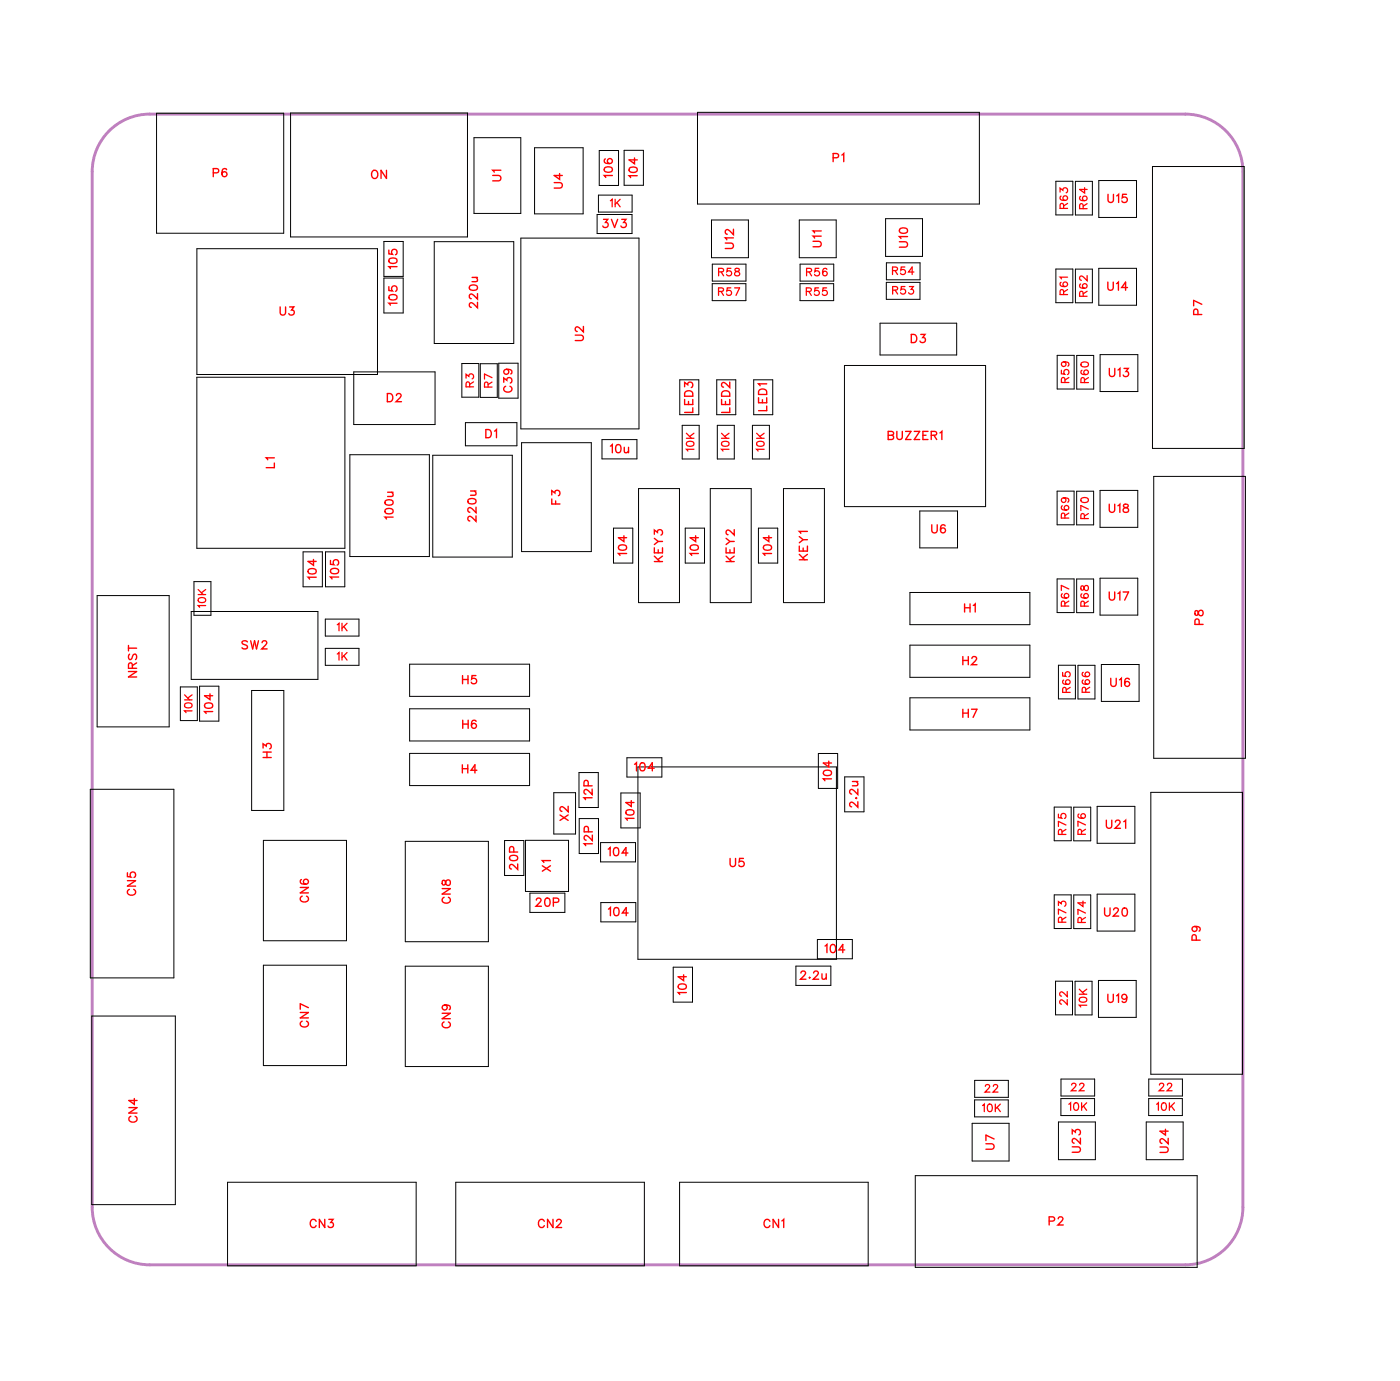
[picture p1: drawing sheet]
<svg xmlns="http://www.w3.org/2000/svg" width="122mm" height="120mm" viewBox="0 0 122 120" stroke-linecap="round" stroke-linejoin="round" font-family="sans-serif">
<path d="M9.8 11.1a5 5 0 0 1 3.2-1.2h89.9a5 5 0 0 1 5 5v89.9a5 5 0 0 1-5 5h-89.9a5 5 0 0 1-5-5v-89.9a5 5 0 0 1 1.8-3.8z" fill="none" stroke="#bf80bf" stroke-width=".25"/>
<g fill="none" stroke="#000" stroke-width=".09">
<path d="M13.6 9.8h11v10.4h-11zM25.2 9.8h15.4v10.8h-15.4zM41.2 12h4v6.5h-4zM46.4 12.8h4.2v5.8h-4.2zM51.8 18.6h3.1v1.7h-3.1zM52 16.9h2.9v1.5h-2.9zM52 13.1h1.7v3h-1.7zM54.2 13.1h1.7v3h-1.7zM60.6 9.8h24.4v7.9h-24.4zM61.8 19.1h3.2v3.3h-3.2zM69.4 19.1h3.2v3.3h-3.2zM76.9 19h3.2v3.3h-3.2z"/>
<path d="M91.7 15.7h1.4v3h-1.4zM93.4 15.7h1.4v3h-1.4zM95.4 15.7h3.3v3.2h-3.3zM100.1 14.5h7.9v24.4h-7.9zM17.1 32.8h12.8v14.8h-12.8zM17.1 21.6h15.7v10.9h-15.7zM30.4 39.5h6.9v8.8h-6.9zM30.7 32.3h7.1v4.6h-7.1zM33.3 21h1.7v3h-1.7zM33.3 24.1h1.7v3.1h-1.7zM37.6 39.5h6.9v8.9h-6.9zM37.7 21h6.9v8.8h-6.9z"/>
<path d="M40.1 31.6h1.5v2.9h-1.5zM40.4 36.7h4.5v2h-4.5zM41.7 31.6h1.5v2.9h-1.5zM43.3 31.5h1.7v3.1h-1.7zM45.2 20.7h10.3v16.5h-10.3zM45.3 38.4h6v9.5h-6zM52.3 38.2h3v1.6h-3zM59 33h1.7v3h-1.7zM59.2 36.9h1.5v2.9h-1.5zM61.8 24.6h3v1.5h-3zM61.8 22.9h3v1.5h-3zM62.2 33h1.7v3h-1.7z"/>
<path d="M62.3 36.9h1.4v2.9h-1.4zM65.3 36.9h1.5v2.9h-1.5zM65.4 33h1.7v3h-1.7zM69.5 24.6h2.9v1.5h-2.9zM69.5 22.9h2.9v1.5h-2.9zM73.3 31.7h12.3v12.3h-12.3zM76.4 28.1h6.7v2.7h-6.7zM76.9 24.5h3v1.5h-3zM77 22.8h2.9v1.5h-2.9zM91.7 23.4h1.4v2.9h-1.4zM91.8 30.8h1.5v3h-1.5zM93.4 23.4h1.4v2.9h-1.4z"/>
<path d="M93.5 30.9h1.5v2.9h-1.5zM95.4 23.3h3.3v3.2h-3.3zM95.5 30.8h3.3v3.2h-3.3zM8.4 51.7h6.3v11.4h-6.3zM15.7 59.6h1.4v3h-1.4zM16.6 53.1h11v5.9h-11zM16.8 50.5h1.5v2.9h-1.5zM17.3 59.6h1.7v3h-1.7zM21.8 59.9h2.8v10.5h-2.8zM26.3 47.9h1.7v3h-1.7zM28.2 53.7h3v1.5h-3zM28.2 56.3h3v1.5h-3z"/>
<path d="M28.3 47.9h1.6v3h-1.6zM35.6 57.7h10.4v2.8h-10.4zM53.3 45.8h1.6v3.1h-1.6zM55.4 42.4h3.6v9.9h-3.6zM59.5 45.8h1.7v3.1h-1.7zM61.7 42.4h3.5v9.9h-3.5zM65.8 45.8h1.7v3.1h-1.7zM68 42.4h3.6v9.9h-3.6zM79 51.4h10.4v2.8h-10.4zM79 56h10.4v2.8h-10.4zM79.9 44.4h3.2v3.2h-3.2zM91.8 42.6h1.4v3h-1.4z"/>
<path d="M91.8 50.3h1.4v2.9h-1.4zM91.9 57.8h1.5v2.9h-1.5zM93.5 42.6h1.4v3h-1.4zM93.5 50.3h1.4v2.9h-1.4zM93.6 57.8h1.5v2.9h-1.5zM95.5 42.6h3.3v3.2h-3.3zM95.5 50.2h3.3v3.2h-3.3zM95.6 57.7h3.3v3.2h-3.3zM100.2 41.4h7.9v24.4h-7.9zM7.8 68.5h7.3v16.4h-7.3zM22.9 73h7.2v8.7h-7.2zM35.2 73h7.2v8.8h-7.2z"/>
<path d="M35.6 61.5h10.4v2.8h-10.4zM35.6 65.4h10.4v2.8h-10.4zM43.8 73h1.7v3h-1.7zM45.6 73h3.8v4.4h-3.8zM46 77.5h3v1.7h-3zM48.1 68.8h1.9v3.6h-1.9zM50.3 67.1h1.6v3h-1.6zM50.3 71.1h1.7v3h-1.7zM52.1 73.2h3.1v1.6h-3.1zM52.2 78.4h3v1.6h-3zM53.9 68.8h1.7v3.1h-1.7zM54.4 65.8h3.1v1.7h-3.1z"/>
<path d="M55.4 66.6h17.2v16.7h-17.2zM71 65.4h1.7v3h-1.7zM73.3 67.4h1.7v3.1h-1.7zM79 60.6h10.4v2.8h-10.4zM91.5 77.7h1.5v2.9h-1.5zM91.5 70.1h1.5v2.9h-1.5zM93.2 77.7h1.5v2.9h-1.5zM93.2 70.1h1.5v2.9h-1.5zM95.2 70h3.3v3.2h-3.3zM95.2 77.6h3.3v3.2h-3.3zM99.9 68.8h8v24.5h-8zM8 88.2h7.2v16.4h-7.2z"/>
<path d="M22.9 83.8h7.2v8.7h-7.2zM35.2 83.9h7.2v8.7h-7.2zM58.4 84h1.7v3h-1.7zM69.1 83.9h3v1.6h-3zM71 81.6h3v1.6h-3zM84.4 97.5h3.2v3.3h-3.2zM84.6 95.5h2.9v1.5h-2.9zM84.6 93.8h2.9v1.5h-2.9zM91.6 85.2h1.5v2.9h-1.5zM91.9 97.4h3.2v3.3h-3.2zM92.1 95.4h2.9v1.4h-2.9zM92.1 93.7h2.9v1.5h-2.9z"/>
<path d="M93.3 85.2h1.5v2.9h-1.5zM95.4 85.1h3.2v3.2h-3.2zM99.5 97.4h3.2v3.3h-3.2zM99.7 95.4h2.9v1.4h-2.9zM99.7 93.7h3v1.5h-3zM19.8 102.6h16.3v7.3h-16.3zM39.6 102.6h16.3v7.3h-16.3zM59 102.6h16.4v7.3h-16.4zM79.5 102.1h24.4v7.9h-24.4z"/>
</g>
<g fill="none" stroke="#f00" stroke-width=".12">
<path d="M18.5 15h.4l.1-.3-.5-.1v.7M19.7 14.7h-.1a.35 .35 0 0 0-.4 .2 .35 .35 0 0 0 .3 .4 .22 .22 0 0 0 .2-.2 .22 .22 0 0 0-.2-.2 .22 .22 0 0 0-.2 .2M32.3 14.9l.1-.1a.33 .33 0 0 1 .4 .3 .33 .33 0 0 1-.4 .4l-.1-.3zM33.6 14.8v.7l-.5-.7v.7M42.8 15.2h.5l.2 .2-.1 .3h-.6M43.5 14.8h-.7l.1 .1M48.1 15.9h.5l.2 .2-.1 .2h-.6M48.6 15.1v.5l-.5-.4h.7M52.4 19h.4l-.2 .3a.24 .24 0 0 1 .1 .4 .24 .24 0 0 1-.4-.1M52.5 14.6l.3-.1a.3 .3 0 0 1 .4 .3 .38 .38 0 0 1-.4 .2 .38 .38 0 0 1-.3-.3zM52.6 13.8h-.1a.35 .35 0 0 0 .2 .5 .35 .35 0 0 0 .5-.3 .22 .22 0 0 0-.2-.2 .22 .22 0 0 0-.3 .2 .22 .22 0 0 0 .2 .2M53.1 19l.3 .8 .2-.8"/>
<path d="M53.2 15.2h-.7l.1 .2M54 19h.3l-.2 .3a.24 .24 0 0 1 .2 .4 .24 .24 0 0 1-.4-.1M54.7 14.6l.2-.1a.3 .3 0 0 1 .4 .3 .38 .38 0 0 1-.4 .2 .38 .38 0 0 1-.3-.3zM55.1 13.7v.5l-.5-.3h.7M55.3 15.3h-.7l.1 .1M63.7 19.9v.5l-.4-.4-.2-.1-.1 .2v.1l.1 .1M72.3 13.7h.4l.1-.3-.5-.1v.7M73.1 13.5l.2-.2v.7M78.1 19.9l.3-.1a.3 .3 0 0 1 .4 .3 .38 .38 0 0 1-.4 .2 .38 .38 0 0 1-.3-.3zM96.2 16.9v.5l.2 .2 .2-.1 .1-.6M96.9 17l.2-.1v.7M97.8 16.9h-.3l-.1 .3a.25 .25 0 0 1 .4 0 .25 .25 0 0 1 0 .3 .25 .25 0 0 1-.4-.1"/>
<path d="M23.8 39.7h-.7l.1 .2M24.3 26.6v.6l.2 .2 .3-.1v-.7M25.1 26.6h.4l-.2 .3a.24 .24 0 0 1 .2 .4 .24 .24 0 0 1-.4-.1M33.6 34.2h.3a.38 .38 0 0 1 .2 .3 .38 .38 0 0 1-.2 .4h-.3zM33.8 21.7v.3l.3 .1a.25 .25 0 0 1 0-.4 .25 .25 0 0 1 .3 0 .25 .25 0 0 1-.1 .4M33.8 24.9v.3l.3 .1a.25 .25 0 0 1 0-.4 .25 .25 0 0 1 .3 0 .25 .25 0 0 1-.1 .4M33.8 22.5l.3-.1a.3 .3 0 0 1 .4 .3 .38 .38 0 0 1-.4 .2 .38 .38 0 0 1-.3-.3zM33.8 25.7l.3-.1a.3 .3 0 0 1 .4 .2 .38 .38 0 0 1-.4 .2 .38 .38 0 0 1-.3-.2zM34.4 34.3l.1-.1h.2l.1 .1-.1 .2-.3 .4h.5M34.5 23.1h-.7l.1 .2M34.5 26.3h-.7l.1 .2M40.8 24.8l.2-.1a.3 .3 0 0 1 .5 .3 .38 .38 0 0 1-.4 .2 .38 .38 0 0 1-.4-.3z"/>
<path d="M41 24.1h.5M41.3 24.1l.2 .2-.1 .1-.4 .1M41.5 26.2v.5l-.4-.3-.2-.1-.2 .1v.1l.2 .2M41.5 25.5v.5l-.4-.4-.2-.1-.2 .2v.1l.2 .1M42.2 37.3h.2a.38 .38 0 0 1 .3 .3 .38 .38 0 0 1-.3 .4h-.2zM42.9 37.4l.2-.1v.7M43.7 33.2v-.4l.3 .2a.24 .24 0 0 1 .4-.2 .25 .25 0 0 1-.1 .5M43.9 33.5a.26 .26 0 0 0-.2 .3 .26 .26 0 0 0 .3 .2h.2a.26 .26 0 0 0 .2-.2 .26 .26 0 0 0-.1-.3M44 32.1a.22 .22 0 0 1 .2 .3 .22 .22 0 0 1-.4 0 .22 .22 0 0 1 0-.3h.2a.34 .34 0 0 1 .4 .2l-.1 .2M49.9 29.1h.5l.2 .2-.1 .2-.6 .1M50.6 28.3v.5l-.3-.3-.2-.1-.2 .1v.1l.2 .2M53 38.7l.2-.1v.7"/>
<path d="M53.5 38.6h.1a.37 .37 0 0 1 .3 .4 .37 .37 0 0 1-.3 .3 .45 .45 0 0 1-.1-.7zM54.2 38.8v.5h.2l.2-.1M54.6 38.8v.5M59.4 33.6v-.4l.3 .2a.24 .24 0 0 1 .4-.2 .24 .24 0 0 1-.1 .4M59.4 34.7v.4h.7v-.4M59.5 34.1a.39 .39 0 0 1 .6 .1v.2h-.7zM59.8 34.8v.3M60.1 35.4v.4h-.7M62.6 34.7v.4h.8v-.4M62.7 34.1a.39 .39 0 0 1 .7 .1v.2h-.8zM63 21.1h.5l.2 .2-.1 .2-.6 .1M63 34.8v.3"/>
<path d="M63.4 33.2v.4l-.4-.3-.2-.1-.2 .1v.2l.2 .1M63.4 35.4v.4h-.8M63.7 20.7h-.7l.1 .1M65.9 34.5v.5h.7v-.5M66 33.8h.1h.4l.1 .4h-.7zM66.2 34.7v.3M66.6 33.3h-.7l.1 .2M66.6 35.2v.5h-.7M70.6 20.9h.5l.2 .3-.1 .2h-.6M71.3 20.5h-.7l.1 .2M71.3 20.1h-.7l.1 .1M77.1 37.8l.4 .1 .1 .1-.2 .2h-.3v-.7h.4l.1 .2-.2 .1"/>
<path d="M77.9 37.5v.5l.2 .2 .2-.1v-.6M78.1 21h.5l.2 .2-.1 .2-.6 .1M78.6 37.5h.5l-.5 .7h.5M78.8 20.5h-.7l.1 .2M79.1 29h.3a.38 .38 0 0 1 .2 .4 .38 .38 0 0 1-.2 .3h-.3zM79.4 37.5h.4l-.4 .7h.4M79.9 29h.4l-.2 .3a.24 .24 0 0 1 .2 .4 .24 .24 0 0 1-.4-.1M80.1 37.8h.3M80.6 37.5h-.5v.7h.5M80.8 37.8h.5v-.3h-.5v.7M81.1 37.8l.2 .4M81.6 37.6l.2-.1v.7"/>
<path d="M96.2 24.5v.5l.2 .2 .2-.1v-.6M96.3 32v.5l.2 .2 .2-.1 .1-.6M96.9 24.6l.2-.1v.7M97.1 32.1l.1-.1v.7M97.6 32h.4l-.3 .3a.24 .24 0 0 1 .2 .3 .24 .24 0 0 1-.4 0M97.9 25h-.5l.3-.5v.7M104 27.3v-.4h-.3l-.1 .4h.7M104.3 26.4l-.7-.3v.5M11.2 58.3h.7l-.7 .5h.7M11.2 56.3h.7M11.2 56v.5M11.3 56.8l-.1 .2 .1 .3 .1-.1 .3-.4h.1l.1 .2-.1 .3"/>
<path d="M11.5 58v-.4h-.3v.4h.7M11.9 57.5l-.4 .3M21.5 55.7l-.2-.1-.3 .1 .1 .2 .4 .2v.1l-.2 .1-.3-.1M21.8 55.6l.1 .7 .2-.7 .2 .7 .1-.7M22.8 55.8l.1-.2h.1l.2 .2-.1 .2-.4 .3h.5M23.8 40.2v.4h-.7M26.8 49.5l.2-.1a.3 .3 0 0 1 .5 .2 .38 .38 0 0 1-.4 .2 .38 .38 0 0 1-.4-.2zM27.2 48.6v.5l-.5-.4h.8M27.5 50.1h-.8l.2 .2M28.7 48.7v.3h.3a.25 .25 0 0 1 0-.4 .25 .25 0 0 1 .4 .1 .25 .25 0 0 1-.1 .4M28.7 49.4l.3-.1a.3 .3 0 0 1 .4 .3 .38 .38 0 0 1-.4 .2 .38 .38 0 0 1-.3-.3zM29.4 50.1h-.7l.1 .2"/>
<path d="M33.5 44.2l.2-.1a.3 .3 0 0 1 .4 .3 .38 .38 0 0 1-.3 .2 .38 .38 0 0 1-.4-.3zM33.5 43.5l.2-.1a.3 .3 0 0 1 .4 .3 .38 .38 0 0 1-.3 .2 .38 .38 0 0 1-.4-.3zM33.7 42.7h.4M34 42.7l.1 .2v.2h-.4M34.1 44.9h-.7l.2 .2M40.2 58.7v.7M40.2 59h.4M40.6 58.7v.7M40.7 43.4l.2-.1a.3 .3 0 0 1 .4 .2 .38 .38 0 0 1-.4 .3 .38 .38 0 0 1-.3-.3zM40.9 42.6h.4M41.2 42.6l.1 .2v.2h-.4M41.3 58.7h-.3l-.1 .3a.25 .25 0 0 1 .4-.1 .25 .25 0 0 1 0 .4 .25 .25 0 0 1-.4-.1"/>
<path d="M41.3 44.8v.5l-.3-.4-.2-.1-.2 .2v.1l.2 .1M41.3 44v.5l-.3-.3-.2-.1-.2 .1v.1l.2 .2M47.9 43v-.4l.3 .2a.24 .24 0 0 1 .4-.2 .24 .24 0 0 1-.1 .4M47.9 43.3v.5h.7M48.2 43.5v.3M53.7 47.4l.3-.1a.3 .3 0 0 1 .4 .3 .38 .38 0 0 1-.4 .2 .38 .38 0 0 1-.3-.3zM54.2 46.5v.5l-.5-.3h.7M54.4 48.1h-.7l.1 .1M56.8 46.4v-.4l.3 .2a.24 .24 0 0 1 .4-.2 .25 .25 0 0 1-.1 .5M56.8 48.8h.7M56.8 47.6v.4h.7v-.4M56.8 48.3l.5 .5"/>
<path d="M56.8 46.7l.3 .3M57.1 47.7v.3M57.5 47h-.4l-.3 .3M57.5 48.3l-.4 .3M60 47.4l.2-.1a.3 .3 0 0 1 .4 .3 .38 .38 0 0 1-.3 .2 .38 .38 0 0 1-.4-.3zM60.4 46.5v.5l-.5-.3h.7M60.6 48.1h-.7l.2 .1M63 48.8h.7M63 48.3l.5 .5M63 47.6v.4h.7v-.4M63 46.7l.4 .3M63.4 47.7v.3"/>
<path d="M63.7 47h-.3l-.4 .3M63.7 46v.5l-.3-.4-.2-.1-.2 .1v.2l.2 .1M63.7 48.3l-.4 .3M66.3 47.4l.3-.1a.3 .3 0 0 1 .4 .3 .38 .38 0 0 1-.4 .2 .38 .38 0 0 1-.3-.3zM66.7 46.5v.5l-.4-.3h.7M67 48.1h-.7l.1 .1M69.4 48.6h.7M69.4 48.1l.5 .5M69.4 47.4v.4h.7v-.4M69.4 46.6l.3 .3M69.7 47.6v.2M70.1 46.9h-.4l-.3 .2"/>
<path d="M70.1 46.1h-.7l.1 .2M70.1 48.1l-.4 .3M80.9 45.6v.5l.2 .2 .2-.1 .1-.6M82.1 45.7l-.1-.1a.35 .35 0 0 0-.4 .2 .35 .35 0 0 0 .3 .5 .22 .22 0 0 0 .2-.2 .22 .22 0 0 0-.2-.3 .22 .22 0 0 0-.3 .2M83.6 57v.7M83.6 57.3h.5M83.7 52.4v.7M83.7 52.8h.5M84.1 57v.7M84.2 52.4v.7M84.4 57.2l.1-.2h.1l.2 .1-.1 .3-.4 .3h.5M84.5 52.6l.2-.2v.7"/>
<path d="M96.3 51.4v.5l.2 .2 .2-.1 .1-.6M96.3 43.8v.5l.2 .2 .2-.1 .1-.6M96.4 58.9v.5l.2 .2 .3-.1v-.6M97.1 51.5l.1-.1v.7M97.1 43.9l.1-.1v.7M97.2 59l.2-.1v.7M97.5 51.4h.5l-.4 .7M97.6 43.8v.2l.3 .1 .1 .1a.24 .24 0 0 1-.3 .3 .24 .24 0 0 1-.2-.3l.4-.3v-.1zM98 59v-.1a.35 .35 0 0 0-.4 .3 .35 .35 0 0 0 .2 .4 .22 .22 0 0 0 .3-.2 .22 .22 0 0 0-.2-.2 .22 .22 0 0 0-.3 .2M103.8 53v.4h.1l.3-.4a.24 .24 0 0 1 .3 .2 .24 .24 0 0 1-.3 .3l-.1-.1-.1-.4zM104.1 54.2v-.4h-.3l-.1 .4h.7M11.1 75.8v.3h.3a.25 .25 0 0 1 0-.3 .25 .25 0 0 1 .3 0 .25 .25 0 0 1-.1 .4"/>
<path d="M11.1 76.5h.7l-.7 .4h.7M11.2 77.2a.26 .26 0 0 0-.1 .3 .26 .26 0 0 0 .2 .2h.2a.26 .26 0 0 0 .3-.2 .26 .26 0 0 0-.2-.3M17.8 61.1l.3-.1a.3 .3 0 0 1 .4 .3 .38 .38 0 0 1-.4 .2 .38 .38 0 0 1-.3-.3zM18.2 60.2v.5l-.4-.3h.7M18.5 61.8h-.7l.1 .1M22.8 64.9v-.3l.3 .2a.24 .24 0 0 1 .4-.2 .24 .24 0 0 1-.1 .4M22.8 65.8h.7M22.8 65.3h.7M23.2 65.3v.5M26.1 77h.7l-.7 .5h.7M26.2 76.4h-.1a.35 .35 0 0 0 .3 .4 .35 .35 0 0 0 .4-.2 .22 .22 0 0 0-.2-.3 .22 .22 0 0 0-.3 .2 .22 .22 0 0 0 .2 .3M26.2 77.8a.26 .26 0 0 0-.1 .3 .26 .26 0 0 0 .2 .2h.2a.26 .26 0 0 0 .3-.2 .26 .26 0 0 0-.2-.3"/>
<path d="M38.4 77.1h.7l-.7 .5h.7M38.4 76.5v.3h.2l.3-.4a.24 .24 0 0 1 .2 .2 .24 .24 0 0 1-.2 .3l-.2-.1-.1-.3zM38.6 77.9a.26 .26 0 0 0-.2 .3 .26 .26 0 0 0 .3 .2h.1a.26 .26 0 0 0 .3-.2 .26 .26 0 0 0-.2-.3M40.1 66.4v.7M40.1 66.7h.5M40.2 62.5v.7M40.2 62.9h.4M40.6 66.4v.7M40.6 62.5v.7M41.3 62.6a.35 .35 0 0 0-.4 .2 .35 .35 0 0 0 .2 .4 .22 .22 0 0 0 .3-.2 .22 .22 0 0 0-.2-.2 .22 .22 0 0 0-.3 .2M41.4 66.9h-.5l.3-.5v.7M44.3 74.4l.2-.1a.3 .3 0 0 1 .4 .2 .38 .38 0 0 1-.3 .2 .38 .38 0 0 1-.4-.2z"/>
<path d="M44.6 74v-.4l-.3-.1-.1 .5h.7M44.9 75v.5l-.3-.4-.2-.1-.2 .2v.1l.2 .1M46.6 78.1l.1-.1h.1l.2 .1-.1 .2-.4 .4h.5M47.1 75.2l.7 .4M47.4 78h.1a.37 .37 0 0 1 .3 .3 .37 .37 0 0 1-.3 .4 .45 .45 0 0 1-.1-.7zM47.8 74.7h-.7l.1 .2M47.8 75.2l-.7 .4M48 78.3h.4l.1-.3h-.5v.7M48.6 70.8l.7 .4M49.3 70v.5l-.3-.4-.2-.1-.2 .2v.1l.2 .1M49.3 70.8l-.7 .4M51.1 68.2l-.1-.4h-.2l-.1 .4h.7"/>
<path d="M51.1 72.2v-.4h-.3l-.1 .4h.7M51.4 69.3h-.7l.1 .1M51.4 68.5v.5l-.3-.4-.3-.1-.1 .2v.1l.2 .1M51.4 73.3h-.7l.2 .1M51.4 72.5v.5l-.3-.4-.2-.1-.2 .2v.1l.2 .1M52.8 73.7l.2-.1v.7M52.8 78.9l.2-.1v.7M53.4 73.6h.1a.37 .37 0 0 1 .2 .3 .37 .37 0 0 1-.2 .4 .45 .45 0 0 1-.1-.7zM53.4 78.8h.1a.37 .37 0 0 1 .3 .3 .37 .37 0 0 1-.3 .4 .45 .45 0 0 1-.1-.7zM54.4 70.4l.2-.1a.3 .3 0 0 1 .4 .3 .38 .38 0 0 1-.3 .2 .38 .38 0 0 1-.4-.3zM54.5 74.1h-.5l.3-.5v.7M54.5 79.3h-.5l.4-.5v.7"/>
<path d="M54.8 69.5v.5l-.5-.3h.7M55 71h-.7l.2 .2M55.1 66.4l.2-.2v.7M55.6 66.3l.1-.1a.37 .37 0 0 1 .3 .4 .37 .37 0 0 1-.3 .3 .45 .45 0 0 1-.1-.6zM56.8 66.7h-.5l.3-.5v.7M63.4 74.5v.5l.2 .2 .2-.1 .1-.6M64.5 74.5h-.3v.3a.25 .25 0 0 1 .4 0 .25 .25 0 0 1-.1 .4 .25 .25 0 0 1-.4-.1M71.5 67l.3-.1a.3 .3 0 0 1 .4 .2 .38 .38 0 0 1-.4 .2 .38 .38 0 0 1-.3-.2zM72 66.1v.5l-.5-.4h.7M72.2 67.6h-.7l.1 .2M74 67.8h.5M74.3 69.3h.1"/>
<path d="M74.3 67.8l.2 .2-.1 .2h-.4M74.5 69.6v.5l-.4-.4-.2-.1-.1 .2v.1l.1 .1M74.5 68.5v.5l-.4-.4-.2-.1-.1 .2v.1l.1 .1M83.6 61.6v.7M83.6 61.9h.5M84.1 61.6v.7M84.3 61.6h.5l-.3 .7M95.9 78.8v.5l.2 .2 .2-.1 .1-.6M96 71.2v.5l.3 .2 .2-.1v-.6M96.7 79l.1-.2h.2l.1 .2-.1 .2-.3 .3h.4M96.8 71.4l.2-.2h.1l.1 .1-.1 .3-.3 .3h.5M97.5 78.9l.1-.1a.37 .37 0 0 1 .3 .4 .37 .37 0 0 1-.3 .3 .45 .45 0 0 1-.1-.6z"/>
<path d="M97.6 71.3l.1-.1v.7M11.2 96.2h.7l-.7 .4h.7M11.4 96.9a.26 .26 0 0 0-.2 .3 .26 .26 0 0 0 .3 .2h.1a.26 .26 0 0 0 .3-.2 .26 .26 0 0 0-.2-.3M11.7 95.4v.5l-.5-.4h.7M26.1 87.9h.7l-.7 .5h.7M26.2 88.7a.26 .26 0 0 0-.1 .2 .26 .26 0 0 0 .2 .3h.2a.26 .26 0 0 0 .3-.3 .26 .26 0 0 0-.2-.2M26.8 87.5l-.7-.4v.5M38.4 88h.7l-.7 .4h.7M38.6 88.7a.26 .26 0 0 0-.2 .3 .26 .26 0 0 0 .3 .2h.1a.26 .26 0 0 0 .3-.2 .26 .26 0 0 0-.2-.3M38.6 87.2a.22 .22 0 0 1 .2 .3 .22 .22 0 0 1-.3 .1 .22 .22 0 0 1 0-.3l.1-.1a.34 .34 0 0 1 .5 .3l-.1 .2M58.9 85.5l.3-.1a.3 .3 0 0 1 .4 .3 .38 .38 0 0 1-.4 .2 .38 .38 0 0 1-.3-.3zM59.3 84.6v.5l-.4-.3h.7"/>
<path d="M59.6 86.2h-.7l.1 .1M69.5 84.5l.2-.2h.1l.1 .1-.1 .3-.3 .3h.5M70.3 84.8h.1M70.6 84.5l.2-.2h.1l.1 .1-.1 .3-.3 .3h.5M71.4 84.5v.5h.2l.1-.1M71.6 82.1l.2-.1v.7M71.7 84.5v.5M72.2 82h.1a.37 .37 0 0 1 .3 .3 .37 .37 0 0 1-.3 .4 .45 .45 0 0 1-.1-.7zM73.3 82.5h-.5l.4-.5v.7M85.6 99.3h.5l.2 .2-.1 .2-.6 .1M86.3 98.9l-.7-.4v.5M93.1 99.6h.5l.2 .2-.1 .2h-.6"/>
<path d="M93.1 98.5v-.4l.3 .2a.24 .24 0 0 1 .3-.2 .24 .24 0 0 1 0 .4M93.8 98.8v.5l-.3-.4-.3-.1-.1 .2v.1l.2 .1M96.2 86.3v.5l.2 .2 .2-.1 .1-.6M96.9 86.4l.2-.1v.7M97.8 86.6a.22 .22 0 0 1-.3 .1 .22 .22 0 0 1-.1-.3 .22 .22 0 0 1 .4 0v.2a.34 .34 0 0 1-.2 .4l-.2-.1M100.7 99.6h.5l.2 .2-.1 .2h-.6M101.2 98v.5l-.5-.3h.7M101.4 98.8v.5l-.3-.3-.3-.1-.1 .1v.1l.2 .2M103.7 80.4a.22 .22 0 0 1 .2 .3 .22 .22 0 0 1-.3 .1 .22 .22 0 0 1 0-.3l.1-.1a.34 .34 0 0 1 .5 .3l-.1 .1M103.9 81.6l-.1-.4h-.2l-.1 .4h.7M27.4 106a.26 .26 0 0 0-.3-.1 .26 .26 0 0 0-.2 .2v.2a.26 .26 0 0 0 .2 .3 .26 .26 0 0 0 .3-.2M28.2 105.9v.7l-.5-.7v.7"/>
<path d="M28.5 105.9h.4l-.2 .2a.24 .24 0 0 1 .2 .4 .24 .24 0 0 1-.4-.1M47.3 106a.26 .26 0 0 0-.3-.1 .26 .26 0 0 0-.3 .2v.2a.26 .26 0 0 0 .3 .3 .26 .26 0 0 0 .3-.2M48 105.9v.7l-.5-.7v.7M48.3 106l.2-.1h.1l.1 .1-.1 .2-.3 .4h.5M66.8 106a.26 .26 0 0 0-.3-.1 .26 .26 0 0 0-.2 .2v.2a.26 .26 0 0 0 .2 .3 .26 .26 0 0 0 .3-.2M67.6 105.9v.7l-.5-.7v.7M67.9 106l.1-.1v.7M91.1 106h.4v-.3l-.4-.1v.7M91.9 105.8l.1-.2h.1l.2 .2-.1 .2-.4 .3h.5"/>
</g>
<g fill="none" stroke="#f00" stroke-width=".11">
<path d="M53 17.4l.1-.1v.7M53.4 17.3v.7M53.6 17.6l.2 .4M53.8 17.3l-.4 .4M92 16.7v-.4l.3 .2a.22 .22 0 0 1 .3-.1 .22 .22 0 0 1 0 .3M92.1 17v.1a.32 .32 0 0 0 .2 .3 .32 .32 0 0 0 .4-.2 .2 .2 0 0 0-.2-.2 .2 .2 0 0 0-.2 .2 .2 .2 0 0 0 .2 .2M92.3 18.1v-.4h-.2l-.1 .4h.7M92.7 17.7l-.4 .2M93.8 17v.1a.32 .32 0 0 0 .2 .4 .32 .32 0 0 0 .4-.3 .2 .2 0 0 0-.2-.2 .2 .2 0 0 0-.2 .2 .2 .2 0 0 0 .2 .2M94 18.1v-.4h-.2l-.1 .4h.7M94.2 16.3v.5l-.5-.4h.7M94.4 17.7l-.4 .2"/>
<path d="M40.5 32.8v-.3l.2 .2a.22 .22 0 0 1 .4-.2 .22 .22 0 0 1-.1 .4M40.8 33.6l-.1-.4h-.2v.4h.6M41.1 33.2l-.3 .2M42.4 33.6l-.1-.4h-.2v.4h.6M42.7 33.2l-.3 .2M42.7 32.8l-.6-.3v.4M59.6 38h.6M59.6 37.6l.4 .4M59.6 38.4a.32 .32 0 0 1 .4-.1 .32 .32 0 0 1 .2 .4 .32 .32 0 0 1-.4 .1 .32 .32 0 0 1-.2-.4zM60.2 39h-.6l.1 .2M60.2 37.6l-.3 .3M62.4 25.3h.4v-.2l-.4-.1v.6"/>
<path d="M62.4 23.6h.4v-.2l-.4-.1v.6M62.6 25.3l.2 .3M62.6 23.6l.2 .3M62.6 38h.7M62.6 37.6l.5 .4M62.7 38.4a.32 .32 0 0 1 .4-.1 .32 .32 0 0 1 .2 .4 .32 .32 0 0 1-.4 .1 .32 .32 0 0 1-.2-.4zM63.3 39h-.7l.2 .2M63.3 37.6l-.4 .3M63.4 25h-.3v.3a.23 .23 0 0 1 .4 0 .23 .23 0 0 1-.1 .3 .23 .23 0 0 1-.3-.1M63.5 23.3h-.4v.3a.23 .23 0 0 1 .4 0 .23 .23 0 0 1-.1 .3 .23 .23 0 0 1-.3-.1M63.8 25h.4l-.3 .6M63.8 23.3v.2l.3 .1 .1 .1a.22 .22 0 0 1-.2 .3 .22 .22 0 0 1-.2-.3l.4-.2v-.2z"/>
<path d="M65.7 38h.6M65.7 37.6l.4 .4M65.7 38.4a.32 .32 0 0 1 .4-.1 .32 .32 0 0 1 .2 .4 .32 .32 0 0 1-.4 .1 .32 .32 0 0 1-.2-.4zM66.3 39h-.6l.1 .2M66.3 37.6l-.3 .3M70 25.3h.4v-.2l-.4-.1v.6M70 23.6h.4v-.2l-.4-.1v.6M70.2 25.3l.2 .3M70.2 23.6l.3 .3M71.1 25h-.3l-.1 .3a.23 .23 0 0 1 .4 0 .23 .23 0 0 1-.1 .3 .23 .23 0 0 1-.3-.1M71.1 23.3h-.3l-.1 .3a.23 .23 0 0 1 .4 0 .23 .23 0 0 1 0 .3 .23 .23 0 0 1-.4-.1M71.8 25h-.3l-.1 .3a.23 .23 0 0 1 .4 0 .23 .23 0 0 1-.1 .3 .23 .23 0 0 1-.3-.1"/>
<path d="M71.8 23.4v-.1a.32 .32 0 0 0-.4 .3 .32 .32 0 0 0 .2 .3 .2 .2 0 0 0 .2-.1 .2 .2 0 0 0-.2-.3 .2 .2 0 0 0-.2 .2M77.5 23.5h.4v-.3h-.4v.6M77.5 25.2h.4v-.3h-.4v.6M77.7 23.5l.2 .3M77.7 25.2l.2 .3M78.6 23.2h-.4v.3a.23 .23 0 0 1 .4 0 .23 .23 0 0 1-.1 .3 .23 .23 0 0 1-.3-.1M78.6 24.9h-.3l-.1 .3a.23 .23 0 0 1 .4 0 .23 .23 0 0 1-.1 .3 .23 .23 0 0 1-.3-.1M78.9 24.9h.4l-.2 .2a.22 .22 0 0 1 .2 .4 .22 .22 0 0 1-.4-.1M79.3 23.6h-.4l.3-.4v.6M92.1 24.5a.32 .32 0 0 0 .2 .4 .32 .32 0 0 0 .4-.2 .2 .2 0 0 0-.2-.2 .2 .2 0 0 0-.2 .2 .2 .2 0 0 0 .2 .2M92.1 32.1v.4h.3a.23 .23 0 0 1 0-.4 .23 .23 0 0 1 .4 .1 .23 .23 0 0 1-.1 .3M92.3 25.6v-.4h-.2l-.1 .4h.7"/>
<path d="M92.4 31.4a.2 .2 0 0 1 .1 .3 .2 .2 0 0 1-.3 .1 .2 .2 0 0 1 0-.4h.2a.31 .31 0 0 1 .4 .3l-.1 .1M92.5 33.2l-.1-.4h-.2l-.1 .4h.7M92.7 24.1h-.7l.2 .1M92.7 25.1l-.4 .3M92.8 32.8l-.3 .2M93.8 24.7a.32 .32 0 0 0 .2 .4 .32 .32 0 0 0 .4-.3 .2 .2 0 0 0-.2-.2 .2 .2 0 0 0-.2 .2 .2 .2 0 0 0 .2 .2M93.9 31.5a.32 .32 0 0 1 .4-.1 .32 .32 0 0 1 .2 .4 .32 .32 0 0 1-.4 .1 .32 .32 0 0 1-.2-.4zM93.9 32.1v.1a.32 .32 0 0 0 .2 .4 .32 .32 0 0 0 .4-.3 .2 .2 0 0 0-.2-.2 .2 .2 0 0 0-.2 .2 .2 .2 0 0 0 .2 .2M94 25.7v-.4h-.2l-.1 .4h.7M94.2 33.2l-.1-.4h-.2l-.1 .4h.7M94.4 23.9v.5l-.5-.4-.2 .2 .2 .1M94.4 25.3l-.4 .2"/>
<path d="M94.5 32.8l-.3 .2M17.2 51.6h.7M17.2 51.2l.4 .4M17.2 52a.32 .32 0 0 1 .4-.2 .32 .32 0 0 1 .2 .4 .32 .32 0 0 1-.4 .1 .32 .32 0 0 1-.2-.3zM17.9 52.6h-.7l.1 .1M17.9 51.2l-.4 .3M29.3 54.2l.1-.1v.7M29.3 56.8l.1-.1v.6M29.7 54.1v.7M29.7 56.7v.6M29.8 54.4l.3 .4M29.8 56.9l.3 .4"/>
<path d="M30.1 54.1l-.4 .4M30.1 56.7l-.4 .4M92.2 51.5v.1a.32 .32 0 0 0 .2 .4 .32 .32 0 0 0 .4-.3 .2 .2 0 0 0-.2-.2 .2 .2 0 0 0-.2 .2 .2 .2 0 0 0 .2 .2M92.2 43.9a.32 .32 0 0 0 .2 .4 .32 .32 0 0 0 .4-.2 .2 .2 0 0 0-.2-.2 .2 .2 0 0 0-.2 .2 .2 .2 0 0 0 .2 .2M92.3 58.4v.3h.2a.23 .23 0 0 1 0-.3 .23 .23 0 0 1 .4 0 .23 .23 0 0 1-.1 .4M92.3 59v.1a.32 .32 0 0 0 .2 .4 .32 .32 0 0 0 .4-.3 .2 .2 0 0 0-.2-.2 .2 .2 0 0 0-.2 .2 .2 .2 0 0 0 .2 .2M92.4 43.2a.2 .2 0 0 1 .1 .3 .2 .2 0 0 1-.3 .1 .2 .2 0 0 1 0-.4h.2a.31 .31 0 0 1 .4 .3l-.1 .1M92.4 52.6v-.4h-.2l-.1 .4h.7M92.4 45v-.4h-.2l-.1 .4h.7M92.8 52.2l-.4 .2M92.8 51.1l-.7-.3v.5M92.8 44.5l-.4 .3"/>
<path d="M92.9 59.7l-.3 .2M93.9 50.9v.3h.1l.3-.4a.22 .22 0 0 1 .2 .2 .22 .22 0 0 1-.2 .3l-.2-.1v-.3zM93.9 43.3a.32 .32 0 0 1 .4-.1 .32 .32 0 0 1 .2 .3 .32 .32 0 0 1-.4 .2 .32 .32 0 0 1-.2-.4zM93.9 51.6a.32 .32 0 0 0 .2 .4 .32 .32 0 0 0 .4-.3 .2 .2 0 0 0-.2-.2 .2 .2 0 0 0-.2 .2 .2 .2 0 0 0 .2 .2M94 59v.1a.32 .32 0 0 0 .2 .4 .32 .32 0 0 0 .4-.3 .2 .2 0 0 0-.2-.2 .2 .2 0 0 0-.2 .2 .2 .2 0 0 0 .2 .2M94 58.4a.32 .32 0 0 0 .2 .4 .32 .32 0 0 0 .4-.2 .2 .2 0 0 0-.2-.3 .2 .2 0 0 0-.2 .2 .2 .2 0 0 0 .2 .2M94.1 52.6v-.4h-.2l-.1 .4h.7M94.1 45v-.4h-.2l-.1 .4h.7M94.5 52.2l-.4 .2M94.5 44.6l-.4 .2M94.5 44.2l-.7-.3v.4M94.6 59.7l-.3 .2"/>
<path d="M16 60.8h.7M16 60.3l.5 .5M16.1 61.1a.32 .32 0 0 1 .4-.1 .32 .32 0 0 1 .1 .4 .32 .32 0 0 1-.4 .1 .32 .32 0 0 1-.1-.4zM16.7 61.7h-.7l.1 .2M16.7 60.3l-.4 .3M91.9 78.6v-.3l.2 .2a.22 .22 0 0 1 .4-.2 .22 .22 0 0 1-.1 .4M91.9 70.7v.3h.3a.23 .23 0 0 1 0-.3 .23 .23 0 0 1 .3 0 .23 .23 0 0 1-.1 .4M92.2 72.4v-.3l-.3-.1v.4h.6M92.5 79.6l-.3 .2M92.5 79.2l-.6-.3v.5M92.5 71.6l-.6-.3v.4M92.5 72l-.3 .2"/>
<path d="M92.6 60.1l-.1-.4h-.2v.4h.6M93.7 70.7h-.1a.32 .32 0 0 0 .2 .4 .32 .32 0 0 0 .4-.2 .2 .2 0 0 0-.2-.3 .2 .2 0 0 0-.2 .2 .2 .2 0 0 0 .2 .2M93.9 72.4v-.3l-.3-.1v.4h.6M94 78.2v.5l-.4-.3h.6M94.2 79.6l-.3 .3M94.2 79.3l-.6-.3v.4M94.2 71.6l-.6-.3v.4M94.2 72l-.3 .2M94.3 60.1l-.1-.4h-.2v.4h.6M85.3 96l.2-.1v.6M85.5 94.3l.2-.1 .2 .1-.4 .5h.4M85.8 95.9a.32 .32 0 0 1 .4 .2 .32 .32 0 0 1-.2 .4l-.3-.1v-.3z"/>
<path d="M86.2 94.3l.2-.1 .2 .1-.4 .5h.4M86.4 95.9v.6M86.6 96.1l.2 .4M86.8 95.9l-.4 .4M92.2 80.1v-.4h-.3v.4h.6M92.7 86.8v.4l-.6-.4-.1 .3 .2 .1M92.7 86.1v.4l-.6-.4-.1 .3 .2 .1M92.8 95.9l.1-.2v.7M93 94.2l.2-.2 .2 .2-.4 .5h.4M93.3 95.8a.32 .32 0 0 1 .4 .2 .32 .32 0 0 1-.2 .4l-.3-.1v-.3zM93.7 86.3h.7M93.7 85.9l.4 .4"/>
<path d="M93.7 86.7a.32 .32 0 0 1 .4-.2 .32 .32 0 0 1 .2 .4 .32 .32 0 0 1-.4 .1 .32 .32 0 0 1-.2-.3zM93.7 94.2l.2-.2 .2 .2-.4 .5h.4M93.9 80.1v-.4h-.3v.4h.6M93.9 95.7v.7M94.1 96l.2 .4M94.3 95.7l-.4 .5M94.4 87.3h-.7l.1 .1M94.4 85.9l-.4 .3M100.4 95.9l.2-.2v.7M100.7 94.2l.1-.2 .2 .2-.4 .5h.5M100.9 95.8a.32 .32 0 0 1 .4 .2 .32 .32 0 0 1-.2 .4l-.2-.1-.1-.3zM101.4 94.2l.1-.2 .2 .2-.4 .5h.5"/>
<path d="M101.5 95.7v.7M101.7 96l.3 .4M102 95.7l-.5 .5"/>
</g>
<g font-size="1.2" fill="#fff">
<text x="18.5" y="15.6">P6</text>
<text x="32.2" y="15.8">ON</text>
<text x="43.8" y="15.8" transform="rotate(-90 43.8 15.8)">U1</text>
<text x="49.1" y="16.4" transform="rotate(-90 49.1 16.4)">U4</text>
<text x="53.5" y="15.5" transform="rotate(-90 53.5 15.5)">106</text>
<text x="55.6" y="15.5" transform="rotate(-90 55.6 15.5)">104</text>
<text x="72.3" y="14.3">P1</text>
<text x="96.1" y="17.9">U15</text>
<text x="34.8" y="23.4" transform="rotate(-90 34.8 23.4)">105</text>
<text x="52.3" y="20">3V3</text>
<text x="64" y="21.6" transform="rotate(-90 64 21.6)">U12</text>
<text x="71.6" y="21.5" transform="rotate(-90 71.6 21.5)">U11</text>
<text x="79.1" y="21.5" transform="rotate(-90 79.1 21.5)">U10</text>
<text x="24.3" y="27.7">U3</text>
<text x="34.8" y="26.6" transform="rotate(-90 34.8 26.6)">105</text>
<text x="41.8" y="26.8" transform="rotate(-90 41.8 26.8)">220u</text>
<text x="50.9" y="29.6" transform="rotate(-90 50.9 29.6)">U2</text>
<text x="96.1" y="25.5">U14</text>
<text x="104.6" y="27.4" transform="rotate(-90 104.6 27.4)">P7</text>
<text x="33.6" y="35.2">D2</text>
<text x="44.7" y="34.1" transform="rotate(-90 44.7 34.1)">C39</text>
<text x="60.4" y="35.9" transform="rotate(-90 60.4 35.9)">LED3</text>
<text x="63.7" y="35.9" transform="rotate(-90 63.7 35.9)">LED2</text>
<text x="66.9" y="35.7" transform="rotate(-90 66.9 35.7)">LED1</text>
<text x="79.1" y="30">D3</text>
<text x="96.2" y="33">U13</text>
<text x="24.1" y="40.7" transform="rotate(-90 24.1 40.7)">L1</text>
<text x="42.1" y="38.3">D1</text>
<text x="52.9" y="39.6">10u</text>
<text x="77" y="38.5">BUZZER1</text>
<text x="34.4" y="45.1" transform="rotate(-90 34.4 45.1)">100u</text>
<text x="41.6" y="45.3" transform="rotate(-90 41.6 45.3)">220u</text>
<text x="48.9" y="43.8" transform="rotate(-90 48.9 43.8)">F3</text>
<text x="80.8" y="46.6">U6</text>
<text x="96.2" y="44.8">U18</text>
<text x="27.7" y="50.3" transform="rotate(-90 27.7 50.3)">104</text>
<text x="29.7" y="50.3" transform="rotate(-90 29.7 50.3)">105</text>
<text x="54.7" y="48.3" transform="rotate(-90 54.7 48.3)">104</text>
<text x="57.8" y="48.8" transform="rotate(-90 57.8 48.8)">KEY3</text>
<text x="60.9" y="48.3" transform="rotate(-90 60.9 48.3)">104</text>
<text x="64" y="48.8" transform="rotate(-90 64 48.8)">KEY2</text>
<text x="67.3" y="48.3" transform="rotate(-90 67.3 48.3)">104</text>
<text x="70.4" y="48.7" transform="rotate(-90 70.4 48.7)">KEY1</text>
<text x="83.7" y="53.4">H1</text>
<text x="96.2" y="52.4">U17</text>
<text x="12.2" y="58.8" transform="rotate(-90 12.2 58.8)">NRST</text>
<text x="20.9" y="56.6">SW2</text>
<text x="40.1" y="59.7">H5</text>
<text x="83.5" y="58">H2</text>
<text x="96.4" y="59.9">U16</text>
<text x="104.7" y="54.3" transform="rotate(-90 104.7 54.3)">P8</text>
<text x="18.8" y="62" transform="rotate(-90 18.8 62)">104</text>
<text x="23.8" y="65.8" transform="rotate(-90 23.8 65.8)">H3</text>
<text x="40.1" y="63.5">H6</text>
<text x="83.5" y="62.6">H7</text>
<text x="40.1" y="67.4">H4</text>
<text x="49.6" y="71.3" transform="rotate(-90 49.6 71.3)">X2</text>
<text x="51.7" y="69.5" transform="rotate(-90 51.7 69.5)">12P</text>
<text x="55" y="67.2">104</text>
<text x="55.3" y="71.3" transform="rotate(-90 55.3 71.3)">104</text>
<text x="72.5" y="67.8" transform="rotate(-90 72.5 67.8)">104</text>
<text x="74.8" y="70.1" transform="rotate(-90 74.8 70.1)">2.2u</text>
<text x="12.1" y="77.8" transform="rotate(-90 12.1 77.8)">CN5</text>
<text x="45.2" y="75.5" transform="rotate(-90 45.2 75.5)">20P</text>
<text x="48.1" y="75.7" transform="rotate(-90 48.1 75.7)">X1</text>
<text x="51.7" y="73.5" transform="rotate(-90 51.7 73.5)">12P</text>
<text x="52.7" y="74.6">104</text>
<text x="63.3" y="75.5">U5</text>
<text x="96" y="72.2">U21</text>
<text x="27.1" y="78.4" transform="rotate(-90 27.1 78.4)">CN6</text>
<text x="39.4" y="78.5" transform="rotate(-90 39.4 78.5)">CN8</text>
<text x="46.5" y="79">20P</text>
<text x="52.8" y="79.8">104</text>
<text x="71.6" y="83">104</text>
<text x="95.8" y="79.8">U20</text>
<text x="104.5" y="81.7" transform="rotate(-90 104.5 81.7)">P9</text>
<text x="27.1" y="89.2" transform="rotate(-90 27.1 89.2)">CN7</text>
<text x="39.4" y="89.3" transform="rotate(-90 39.4 89.3)">CN9</text>
<text x="59.9" y="86.4" transform="rotate(-90 59.9 86.4)">104</text>
<text x="69.4" y="85.3">2.2u</text>
<text x="96.1" y="87.3">U19</text>
<text x="12.2" y="97.5" transform="rotate(-90 12.2 97.5)">CN4</text>
<text x="86.6" y="99.8" transform="rotate(-90 86.6 99.8)">U7</text>
<text x="94.1" y="100.1" transform="rotate(-90 94.1 100.1)">U23</text>
<text x="101.7" y="100.1" transform="rotate(-90 101.7 100.1)">U24</text>
<text x="26.9" y="106.9">CN3</text>
<text x="46.7" y="106.9">CN2</text>
<text x="66.3" y="106.9">CN1</text>
<text x="91" y="106.6">P2</text>
</g>
<g font-size="1.1" fill="#fff">
<text x="52.9" y="18.2">1K</text>
<text x="93" y="18.2" transform="rotate(-90 93 18.2)">R63</text>
<text x="94.7" y="18.2" transform="rotate(-90 94.7 18.2)">R64</text>
<text x="62.3" y="25.9">R57</text>
<text x="62.3" y="24.2">R58</text>
<text x="69.9" y="25.9">R55</text>
<text x="70" y="24.2">R56</text>
<text x="77.4" y="24.1">R54</text>
<text x="77.4" y="25.8">R53</text>
<text x="93" y="25.6" transform="rotate(-90 93 25.6)">R61</text>
<text x="94.7" y="25.8" transform="rotate(-90 94.7 25.8)">R62</text>
<text x="41.4" y="33.6" transform="rotate(-90 41.4 33.6)">R3</text>
<text x="43" y="33.7" transform="rotate(-90 43 33.7)">R7</text>
<text x="93.1" y="33.3" transform="rotate(-90 93.1 33.3)">R59</text>
<text x="94.8" y="33.3" transform="rotate(-90 94.8 33.3)">R60</text>
<text x="60.5" y="39.2" transform="rotate(-90 60.5 39.2)">10K</text>
<text x="63.6" y="39.2" transform="rotate(-90 63.6 39.2)">10K</text>
<text x="66.6" y="39.2" transform="rotate(-90 66.6 39.2)">10K</text>
<text x="93.1" y="45" transform="rotate(-90 93.1 45)">R69</text>
<text x="94.8" y="45.1" transform="rotate(-90 94.8 45.1)">R70</text>
<text x="18.1" y="52.8" transform="rotate(-90 18.1 52.8)">10K</text>
<text x="93.1" y="52.7" transform="rotate(-90 93.1 52.7)">R67</text>
<text x="94.8" y="52.7" transform="rotate(-90 94.8 52.7)">R68</text>
<text x="29.2" y="55">1K</text>
<text x="29.2" y="57.6">1K</text>
<text x="16.9" y="61.9" transform="rotate(-90 16.9 61.9)">10K</text>
<text x="93.2" y="60.2" transform="rotate(-90 93.2 60.2)">R65</text>
<text x="94.9" y="60.2" transform="rotate(-90 94.9 60.2)">R66</text>
<text x="92.8" y="72.5" transform="rotate(-90 92.8 72.5)">R75</text>
<text x="94.5" y="72.5" transform="rotate(-90 94.5 72.5)">R76</text>
<text x="92.8" y="80.1" transform="rotate(-90 92.8 80.1)">R73</text>
<text x="94.5" y="80.1" transform="rotate(-90 94.5 80.1)">R74</text>
<text x="92.9" y="87.3" transform="rotate(-90 92.9 87.3)">22</text>
<text x="94.6" y="87.5" transform="rotate(-90 94.6 87.5)">10K</text>
<text x="85.5" y="95.1">22</text>
<text x="92.9" y="95">22</text>
<text x="100.6" y="95">22</text>
<text x="85.2" y="96.8">10K</text>
<text x="92.7" y="96.7">10K</text>
<text x="100.4" y="96.7">10K</text>
</g>
</svg>
